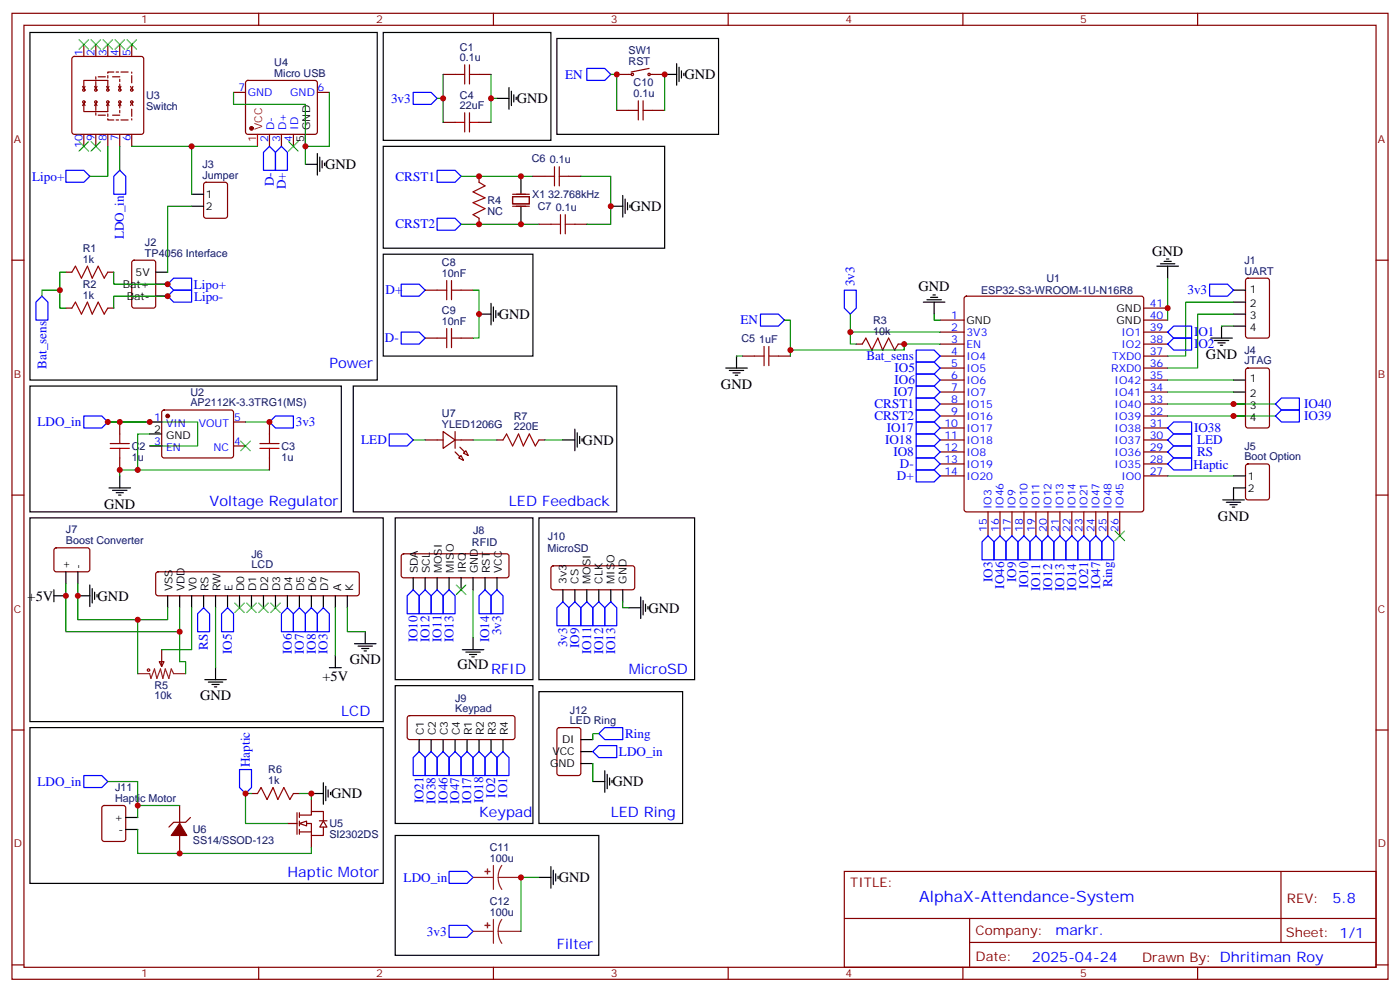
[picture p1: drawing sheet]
<svg xmlns="http://www.w3.org/2000/svg" width="412mm" height="292mm" viewBox="0 0 412 292" stroke-linecap="round" stroke-linejoin="round" font-family="sans-serif">
<g fill="none" stroke="#870000" stroke-width=".35">
<path d="M3.5 3.9h405.4v284.4h-405.4zM7.1 7.4h398.2v277.3h-398.2zM21.4 16.8l.5-.2h19.7l.5 .2 .2 .5v21.5l-.2 .5-.5 .2h-19.7l-.5-.2-.2-.5v-21.5zM24.7 13.1v3.5M28.2 13.1v3.5M31.7 13.1v3.5M35.3 13.1v3.5M38.8 13.1v3.5M76.2 3.9v3.5M145.3 3.9v3.5M214.5 3.9v3.5M283.6 3.9v3.5"/>
<path d="M352.8 3.9v3.5M24.3 25.4l.4 .7M24.7 30.4v2.4h7M24.7 30.4l.3 .7M24.7 30.4l-.4 .7M24.7 39.5v3.6M25 25.4l-.3 .7M27.9 31.1l.3-.7 .4 .7M27.9 25.4l.3 .7 .4-.7M28.2 22.6v.7M28.2 33.2v.7M28.2 39.5v3.6"/>
<path d="M31.4 31.1l.3-.7 .4 .7M31.4 25.4l.3 .7 .4-.7M31.7 23.7h-7v2.4M31.7 22.3v.7M31.7 33.5v.8M31.7 39.5v3.6M34.2 35.3h.7M34.2 21.2h.7M34.9 31.1l.4-.7 .3 .7M34.9 25.4l.4 .7 .3-.7M35.3 23.3v.7M35.3 32.5v.7"/>
<path d="M35.3 39.5v3.6M38.5 31.1l.3-.7 .4 .7M38.5 25.4l.3 .7 .4-.7M38.8 21.2v.4M38.8 35v.3M38.8 39.5v3.6M68.8 27.2h3.5M72.6 23.9l.4-.2h19.8l.5 .2 .2 .5-.1 14.7-.6 .4h-20l-.5-.7v-14.4zM79.4 39.5v3.6M82.9 39.5v3.6M86.4 39.5v3.6M93.5 27.2h3.5"/>
<path d="M130.5 21.9h3.6M130.5 36h3.6M141.1 21.9h3.5M141.1 36h3.5M181.7 21.9h4.2M181.7 32.5h3.5M191.2 20.1l-5.3 1.1M191.6 21.9h4.2M192.3 32.5h3.5M60.2 53.9l.5-.2h5.6l.7 .4v9.4l-.4 .7h-5.9l-.7-.4v-9.4zM141.1 51.9v1.8M157 51.9h3.5"/>
<path d="M167.6 51.9h3.5M3.5 76.6h3.6M39 76.8l.5-.2h5.7l.6 .4 .1 13-.5 .6-5.9 .1-.6-.5-.1-12.9zM141.1 64.2v1.8M158.7 66h3.6M169.3 66h3.6M405.3 76.6h3.6M19.4 80.1h1.8M19.4 90.7h1.8M31.7 80.1h1.8M31.7 90.7h1.8M125.2 85.4h3.6"/>
<path d="M125.2 99.5h3.6M135.8 85.4h3.5M135.8 99.5h3.5M276.9 97.8h7.1M276.9 94.2h7.1M284.2 87.4l.5-.2h51.5l.5 .2 .2 .5v62.1l-.2 .5-.5 .2h-51.5l-.5-.3-.2-.4v-62.1zM336.9 90.7h7.1M336.9 97.8h7.1M336.9 94.2h7.1M367.1 82.1l.5-.2h5.6l.7 .4v16.5l-.4 .7h-5.9l-.7-.4v-16.5zM218.7 104.8h3.5M229.3 104.8h3.5"/>
<path d="M252.2 101.3h1.8M264.6 101.3h1.7M276.9 118.9h7.1M276.9 115.4h7.1M276.9 111.9h7.1M276.9 108.3h7.1M276.9 104.8h7.1M276.9 101.3h7.1M336.9 118.9h7.1M336.9 115.4h7.1M336.9 111.9h7.1M336.9 108.3h7.1"/>
<path d="M336.9 104.8h7.1M336.9 101.3h7.1M367.1 108.5l.5-.2h5.6l.7 .5v16.5l-.4 .6-5.9 .1-.7-.5v-16.5zM35.3 124.2v3.5M35.3 134.8v3.5M44.1 124.2h3.5M44.1 131.3h3.5M47.9 120.9l.4-.2h20.1l.4 .7-.1 13-.6 .4-20-.1-.5-.6v-12.7zM68.8 124.2h3.5M68.8 131.3h3.5M79.4 124.2v3.5M79.4 134.8v3.5"/>
<path d="M276.9 136.6h7.1M276.9 133h7.1M276.9 129.5h7.1M276.9 126h7.1M276.9 122.4h7.1M336.9 136.6h7.1M336.9 133h7.1M336.9 129.5h7.1M336.9 126h7.1M336.9 122.4h7.1M367.1 136.8l.5-.2h5.6l.7 .4v9.4l-.4 .7h-5.9l-.7-.4v-9.4zM3.5 145.7h3.6"/>
<path d="M276.9 140.1h7.1M291 150.7v7M294.6 150.7v7M298.1 150.7v7M301.6 150.7v7M305.2 150.7v7M308.7 150.7v7M312.2 150.7v7M315.7 150.7v7M319.3 150.7v7M322.8 150.7v7M326.3 150.7v7"/>
<path d="M329.8 150.7v7M336.9 140.1h7.1M405.3 145.7h3.6M16.1 161.5l.5-.2h9.4l.5 .7-.1 5.9-.6 .4-9.5-.1-.4-.6v-5.6zM46.1 168.5l.5-.2h58.5l.5 .2 .2 .5v5.7l-.2 .5-.5 .2h-58.5l-.5-.3-.2-.4v-5.7zM118.4 163.2l.5-.2h30.3l.5 .2 .2 .5v5.7l-.2 .5-.5 .2h-30.3l-.5-.3-.2-.4v-5.7zM162.5 166.8l.5-.3 23.5 .1 .5 .7-.1 5.9-.6 .4-23.6-.1-.4-.6v-5.6zM46.9 194.8h1.4l-.7 1.4zM47.6 191.2v5M3.5 214.9h3.6M120.2 210.9l.4-.3h30.4l.5 .3 .2 .4v5.7l-.2 .5-.5 .2h-30.4l-.4-.2-.3-.5v-5.7zM405.3 214.9h3.6"/>
<path d="M87.5 239.2v6.4M88.2 239.9h3.5v-1h3.5v2.8M88.2 239.2v1.4M91.7 235.3v3.6M84.7 242.4h2.8M88.2 242.4h3.5v3.5h3.5v-2.4M88.2 241.7v1.4M88.2 244.2v1.4M88.2 244.9h3.5M91.7 245.9v3.5M94.1 241.6h2.2M95.2 241.7l1.1 1.8h-2.1z"/>
<path d="M248.7 256.5h156.6v28.2h-156.6zM377.3 256.5v20.9M248.7 270.4h156.5M285.6 277.4h119.6M285.6 270.4v14.1M3.5 284h3.6M76.2 284.7v3.6M145.3 284.7v3.6M214.5 284.7v3.6M283.6 284.7v3.6M352.8 284.7v3.6M405.3 284h3.6"/>
<circle cx="24.7" cy="30" r=".35"/>
<circle cx="24.7" cy="26.5" r=".35"/>
<circle cx="28.2" cy="30" r=".35"/>
<circle cx="28.2" cy="26.5" r=".35"/>
<circle cx="31.8" cy="26.5" r=".35"/>
<circle cx="31.8" cy="30" r=".35"/>
<circle cx="35.3" cy="26.5" r=".35"/>
<circle cx="35.3" cy="30" r=".35"/>
<circle cx="38.8" cy="30" r=".35"/>
<circle cx="38.8" cy="26.5" r=".35"/>
<circle cx="186.3" cy="21.9" r=".35"/>
<circle cx="191.2" cy="21.9" r=".35"/>
</g>
<g fill="#870000" stroke="#870000" stroke-width=".35">
<circle cx="49.4" cy="122.4" r=".53"/>
<circle cx="74.1" cy="37.8" r=".53"/>
</g>
<g fill="none" stroke="#000" stroke-width=".35">
<path d="M8.8 9.6h102.3v102.3h-102.3zM112.9 9.6h49.4v31.7h-49.4zM164 11.3h47.7v28.2h-47.7zM199.3 18.7v6.4M200 19.8v4.2M90 39.5v3.6M146.4 29h3.5M149.9 25.8v6.3M150.6 26.8v4.3M151.3 27.9v2.1M152 28.6v.7M195.8 21.9h3.5"/>
<path d="M200.7 20.8v2.2M201.4 21.6v.7M56.4 57.2h3.6M90 48.4h3.5M93.5 45.2v6.3M94.2 46.2v4.3M94.9 47.3v2.1M95.6 48v.7M112.9 43.1h82.9v30h-82.9zM153.5 51.9v5.3M183.4 57.5v6.4M184.1 58.6v4.2"/>
<path d="M184.9 59.7v2.1M56.4 60.7h3.6M112.9 74.8h44.1v30h-44.1zM153.5 60.7v5.3M179.9 60.7h3.5M185.6 60.4v.7M340.8 78.4h6.3M341.8 77.6h4.3M342.9 76.9h2.1M343.6 76.2h.7M344 78.4v3.5M45.9 80.1h3.5"/>
<path d="M45.9 87.2h3.5M45.9 83.6h3.5M141.1 92.5h3.5M144.6 89.3v6.3M145.3 90.3v4.3M146 91.4v2.1M146.8 92.1v.7M272 88.9h6.3M273 88.2h4.3M274.1 87.5h2.1M274.8 86.8h.7M275.2 88.9v3.6"/>
<path d="M356.7 99.5h6.3M359.8 96v3.5M363.4 88.9h3.5M363.4 92.5h3.5M363.4 85.4h3.5M363.4 96h3.5M8.8 113.6h91.7v37.1h-91.7zM213.8 108.3h6.3M214.8 109h4.3M215.9 109.7h2.1M216.6 110.5h.7M217 104.8v3.5"/>
<path d="M357.7 100.2h4.2M358.8 100.9h2.1M359.5 101.6h.7M363.4 111.9h3.5M363.4 115.4h3.5M363.4 118.9h3.5M44.1 127.7h3.5M363.4 122.4h3.5M8.8 152.4h104.1v60h-104.1zM32.1 143.6h6.4M33.2 144.3h4.2M34.2 145h2.1"/>
<path d="M34.9 145.7h.7M35.3 140.1v3.5M116.4 152.4h40.6v47.7h-40.6zM158.7 152.4h45.9v47.7h-45.9zM360.2 147.1h6.3M361.2 147.8h4.3M362.3 148.6h2.1M363 149.3h.7M363.4 140.1h3.5M366.9 143.6h-3.5v3.5M15.9 175.4h3.5M15.9 173.6v3.5"/>
<path d="M19.4 168.3v3.5M22.9 168.3v3.5M22.9 175.4h3.6M26.5 172.2v6.3M27.2 173.2v4.3M27.9 174.3v2.1M28.6 175v.7M49.4 175.4v3.5M52.9 175.4v3.5M56.4 175.4v3.5M60 175.4v3.5M63.5 175.4v3.5"/>
<path d="M67 175.4v3.5M70.6 175.4v3.5M74.1 175.4v3.5M77.6 175.4v3.5M81.1 175.4v3.5M84.7 175.4v3.5M88.2 175.4v3.5M91.7 175.4v3.5M95.2 175.4v3.5M98.8 175.4v3.5M102.3 175.4v3.5M121.7 170.1v3.5"/>
<path d="M125.2 170.1v3.5M128.8 170.1v3.5M132.3 170.1v3.5M135.8 170.1v3.5M139.3 170.1v3.5M142.9 170.1v3.5M146.4 170.1v3.5M165.8 173.6v3.5M169.3 173.6v3.5M172.9 173.6v3.5M176.4 173.6v3.5M179.9 173.6v3.5"/>
<path d="M183.4 173.6v3.5M185.2 178.9h3.5M188.7 175.7v6.4M189.4 176.8v4.2M190.1 177.8v2.2M190.9 178.5v.7M63.5 196.5v3.6M97 196.5h3.5M98.8 193v3.5M104.4 189.5h6.4M105.5 190.2h4.2M106.5 190.9h2.2"/>
<path d="M107.2 191.6h.7M107.6 185.9v3.6M136.2 191.2h6.3M137.2 191.9h4.3M138.3 192.7h2.1M139 193.4h.7M139.3 187.7v3.5M60.3 200.1h6.4M61.4 200.8h4.2M62.4 201.5h2.2M63.1 202.2h.8M116.4 201.8h40.6v40.6h-40.6z"/>
<path d="M123.5 217.7v3.5M127 217.7v3.5M130.5 217.7v3.5M134.1 217.7v3.5M137.6 217.7v3.5M141.1 217.7v3.5M144.6 217.7v3.5M148.2 217.7v3.5"/>
</g>
<g fill="none" stroke="#008700" stroke-width=".35">
<path d="M68.8 27.2v3.5h21.2v12.4M97 27.2v15.9h-7v5.3M130.5 21.9v7.1h-1.7M130.5 29v7M144.6 21.9v7.1h1.8M144.6 29v7M179.9 21.9h1.8v10.6M195.8 21.9v10.6M31.7 43.1v8.8h-5.2M35.3 43.1v7M38.8 43.1h37M56.4 43.1v14.1"/>
<path d="M135.8 51.9h21.2M171.1 51.9h8.8v14.1h-7M56.4 60.7h-7v19.4M135.8 66h22.9M17.6 85.4h-5.3v1.8M19.4 80.1h-1.8v10.6h1.8M33.5 80.1v3.5h15.9M49.4 87.2h-15.9v3.5M139.3 85.4h1.8v14.1h-1.8M250.5 92.5v5.3h26.4M250.5 97.8v3.5h1.7M275.2 92.5v1.7h1.7"/>
<path d="M344 81.9v12.3M359.8 96h3.6M363.4 92.5h-10.6v15.8h-8.8M363.4 88.9h-14.2v15.9h-5.2M217 104.8h1.7M344 118.9h31.7M344 111.9h19.4M344 115.4h19.4M44.1 124.2h-12.4h26.5v7.1h-14.1M44.1 127.7h-3.5v10.6M72.3 124.2h7.1M79.4 138.3h-44.1v1.8"/>
<path d="M344 122.4h31.7M344 140.1h19.4M19.4 171.8v14.1h33.5v-7M22.9 171.8v10.6h26.5v-3.5M56.4 178.9v12.3h-8.8M63.5 178.9v17.6M98.8 178.9v14.1M102.3 178.9v7h5.3M139.3 173.6v14.1M183.4 177.1v1.8h1.8M40.6 182.4v15.9M52.9 185.9v8.9h1.8v3.5"/>
</g>
<g fill="none" stroke="#a10000" stroke-width=".35">
<path d="M136.9 19.1v5.6M138.3 19.1v5.6M134.1 21.9h2.8M134.1 36h2.8M136.9 33.2v5.6M138.3 21.9h2.8M138.3 33.2v5.6M138.3 36h2.8M185.2 32.5h2.8M188 29.7v5.6M189.4 32.5h2.9M189.4 29.7v5.6"/>
<path d="M141.1 53.7l1.8 1-3.6 1.8 3.6 1.7-3.6 1.5 3.6 1.7-3.6 1.8 1.8 1M160.5 51.9h2.8M163.3 49.1v5.6M164.7 51.9h2.9M164.7 49.1v5.6M162.3 66h2.8M165.1 63.2v5.6M166.5 66h2.8M166.5 63.2v5.6M21.2 80.1l1-1.7 1.8 3.5 1.8-3.5 1.4 3.5 1.7-3.5 1.8 3.5 1-1.8M21.2 90.7l1-1.8 1.8 3.6 1.8-3.6 1.4 3.6 1.7-3.6 1.8 3.6 1-1.8M128.8 85.4h2.8"/>
<path d="M128.8 99.5h2.8M131.6 82.6v5.6M131.6 96.7v5.6M133 85.4h2.8M133 82.6v5.6M133 96.7v5.6M133 99.5h2.8M222.2 104.8h2.9M225.1 102v5.6M226.5 104.8h2.8M226.5 102v5.6M254 101.3l1.1-1.8 1.7 3.5 1.8-3.5 1.4 3.5 1.8-3.5 1.7 3.5 1.1-1.7"/>
<path d="M32.5 132h5.6M32.5 130.6h5.6M35.3 127.7v2.9M35.3 132v2.8M76.6 132h5.6M76.6 130.6h5.6M79.4 127.7v2.9M79.4 132v2.8"/>
<circle cx="43.7" cy="197.2" r=".35"/>
</g>
<g fill="none" stroke="#00f" stroke-width=".35">
<path d="M121.7 27.2h5.3l1.8 1.8-1.8 1.7h-5.3zM172.9 20.1h5.3l1.7 1.8-1.7 1.8h-5.3zM19.4 50.1h5.3l1.8 1.8-1.8 1.8h-5.3zM35.3 50.1l1.7 1.8v5.3h-3.5v-5.3zM79.4 43.1l1.7 1.7v5.3h-3.5v-5.3zM82.9 43.1l1.8 1.7v5.3h-3.6v-5.3zM128.8 50.1h5.3l1.7 1.8-1.7 1.8h-5.3zM128.8 64.2h5.3l1.7 1.8-1.7 1.8h-5.3zM10.6 88.9l1.7-1.7 1.8 1.7v5.3h-3.5zM49.4 83.6l1.8-1.7h5.2v3.5h-5.2zM49.4 87.2l1.8-1.8h5.2v3.5h-5.2zM118.2 83.6h5.3l1.7 1.8-1.7 1.8h-5.3z"/>
<path d="M118.2 97.8h5.3l1.7 1.7-1.7 1.8h-5.3zM224 92.5h5.3l1.8 1.7-1.8 1.8h-5.3zM248.7 85.4h3.5v5.3l-1.7 1.8-1.8-1.8zM345.7 96h5.3v3.5h-5.3l-1.7-1.7zM356.3 83.6h5.3l1.8 1.8-1.8 1.8h-5.3zM269.9 117.2h5.3l1.7 1.7-1.7 1.8h-5.3zM269.9 103h5.3l1.7 1.8-1.7 1.8h-5.3zM269.9 106.6h5.3l1.7 1.7-1.7 1.8h-5.3zM269.9 110.1h5.3l1.7 1.8-1.7 1.7h-5.3zM269.9 113.6h5.3l1.7 1.8-1.7 1.8h-5.3zM344 101.3l1.7-1.8h5.3v3.5h-5.3zM377.5 117.2h5.3v3.5h-5.3l-1.8-1.8z"/>
<path d="M24.7 122.4h5.3l1.7 1.8-1.7 1.8h-5.3zM79.4 124.2l1.7-1.8h5.3v3.6h-5.3zM269.9 120.7h5.3l1.7 1.7-1.7 1.8h-5.3zM269.9 134.8h5.3l1.7 1.8-1.7 1.7h-5.3zM269.9 138.3h5.3l1.7 1.8-1.7 1.8h-5.3zM269.9 124.2h5.3l1.7 1.8-1.7 1.7h-5.3zM269.9 127.7h5.3l1.7 1.8-1.7 1.8h-5.3zM269.9 131.3h5.3l1.7 1.7-1.7 1.8h-5.3zM345.7 124.2h5.3v3.5h-5.3l-1.7-1.7zM375.7 122.4l1.8-1.7h5.3v3.5h-5.3zM291 157.7l1.8 1.8v5.3h-3.5v-5.3zM294.6 157.7l1.7 1.8v5.3h-3.5v-5.3z"/>
<path d="M298.1 157.7l1.8 1.8v5.3h-3.6v-5.3zM301.6 157.7l1.8 1.8v5.3h-3.5v-5.3zM303.4 159.5l1.8-1.8 1.7 1.8v5.3h-3.5zM308.7 157.7l1.7 1.8v5.3h-3.5v-5.3zM310.4 159.5l1.8-1.8 1.8 1.8v5.3h-3.6zM315.7 157.7l1.8 1.8v5.3h-3.5v-5.3zM317.5 159.5l1.8-1.8 1.7 1.8v5.3h-3.5zM322.8 157.7l1.8 1.8v5.3h-3.6v-5.3zM121.7 173.6l1.8 1.8v5.3h-3.6v-5.3zM125.2 173.6l1.8 1.8v5.3h-3.5v-5.3zM128.8 173.6l1.7 1.8v5.3h-3.5v-5.3zM132.3 173.6l1.8 1.8v5.3h-3.6v-5.3z"/>
<path d="M142.9 173.6l1.7 1.8v5.3h-3.5v-5.3zM146.4 173.6l1.8 1.8v5.3h-3.6v-5.3zM165.8 177.1l1.8 1.8v5.3h-3.6v-5.3zM169.3 177.1l1.8 1.8v5.3h-3.5v-5.3zM172.9 177.1l1.7 1.8v5.3h-3.5v-5.3zM176.4 177.1l1.8 1.8v5.3h-3.6v-5.3zM179.9 177.1l1.8 1.8v5.3h-3.5v-5.3zM58.2 180.7l1.8-1.8 1.7 1.8v5.2h-3.5zM65.3 180.7l1.7-1.8 1.8 1.8v5.2h-3.5zM82.9 180.7l1.8-1.8 1.7 1.8v5.2h-3.5zM86.4 180.7l1.8-1.8 1.8 1.8v5.2h-3.6zM90 180.7l1.7-1.8 1.8 1.8v5.2h-3.5z"/>
<path d="M93.5 180.7l1.7-1.8 1.8 1.8v5.2h-3.5zM123.5 221.2l1.7 1.8v5.3h-3.5v-5.3zM127 221.2l1.8 1.8v5.3h-3.6v-5.3zM130.5 221.2l1.8 1.8v5.3h-3.5v-5.3zM134.1 221.2l1.7 1.8v5.3h-3.5v-5.3zM137.6 221.2l1.7 1.8v5.3h-3.5v-5.3zM141.1 221.2l1.8 1.8v5.3h-3.6v-5.3zM144.6 221.2l1.8 1.8v5.3h-3.5v-5.3zM148.2 221.2l1.7 1.8v5.3h-3.5v-5.3z"/>
</g>
<path d="M28.2 30.4v3.5h7.1v-3.2M28.2 26.1v-3.5h7.1v3.2M31.7 30.7v4.6h7.1v-4.9M31.7 25.8v-4.6h7.1v4.9" fill="none" stroke="#870000" stroke-width=".35" stroke-dasharray="2.1 2.1"/>
<g fill="none" stroke="#3c3" stroke-width=".35">
<path d="M23.3 11.7l2.8 2.8M26.1 11.7l-2.8 2.8M26.8 11.7l2.8 2.8M29.6 11.7l-2.8 2.8M30.3 11.7l2.9 2.8M33.2 11.7l-2.9 2.8M33.9 11.7l2.8 2.8M36.7 11.7l-2.8 2.8M37.4 11.7l2.8 2.8M40.2 11.7l-2.8 2.8M23.3 41.7l2.8 2.8M26.1 41.7l-2.8 2.8"/>
<path d="M26.8 41.7l2.8 2.8M29.6 41.7l-2.8 2.8M85 41.7l2.8 2.8M87.8 41.7l-2.8 2.8M70.9 129.9l2.8 2.8M73.7 129.9l-2.8 2.8M328.4 156.3l2.9 2.8M331.3 156.3l-2.9 2.8M69.1 177.5l2.9 2.8M72 177.5l-2.9 2.8M72.7 177.5l2.8 2.8M75.5 177.5l-2.8 2.8"/>
<path d="M76.2 177.5l2.8 2.8M79 177.5l-2.8 2.8M79.7 177.5l2.8 2.8M82.5 177.5l-2.8 2.8M134.4 172.2l2.8 2.8M137.2 172.2l-2.8 2.8"/>
</g>
<path d="M75.8 39.5v3.6" fill="none" stroke="#f00" stroke-width=".35"/>
<path d="M151 57.9h4.9v2.1h-4.9zM151 57.2h4.9M151 60.7h4.9" fill="none" stroke="#871200" stroke-width=".35"/>
<path d="M40.6 198.3h3.5l.3 1.4 1.1-2.8 .7 2.8 1.1-2.8 .7 2.8 .7-2.8 1 2.8 .7-2.8 .8 1.4h3.5" fill="none" stroke="#8c2424" stroke-width=".35"/>
<path d="M88.2 242.4l2.1-.7v1.4z" fill="#fff" stroke="#870000" stroke-width=".35"/>
<g fill="none" stroke="#870000" stroke-width=".35">
<path d="M125.2 129.5h5.3M130.5 127l3.6 2.5-3.6 2.5zM134.1 129.5h5.2M134.1 127v5M135.1 134.8l.7-.7 .7 1.4zM136.5 133.4l.7-.7 .7 1.4zM146.4 129.5h1.8M158.7 129.5h1.8M164.3 214.4l.4-.2h5.7l.6 .4 .1 13-.5 .6-5.9 .1-.6-.5-.1-12.9zM30.2 237.3l.5-.2h5.6l.7 .4v9.5l-.4 .6-5.9 .1-.7-.5v-9.4zM52.9 237.1v5.3M74.1 233.6h1.7"/>
<path d="M86.4 233.6h1.8M52.9 245.9v5.3M56.1 240.6l-1.4 1.4h-3.5l-1.5 1.5"/>
</g>
<g fill="none" stroke="#000" stroke-width=".35">
<path d="M104.1 113.6h77.6v37.1h-77.6zM165.8 129.5h3.5M169.3 126.3v6.4M170 127.4v4.2M170.7 128.4v2.2M171.4 129.2v.7M8.8 214.2h104.1v45.8h-104.1zM158.7 203.6h42.4v38.8h-42.4zM171.1 217.7h3.5M91.7 233.6h3.5M95.2 230.4v6.3M96 231.5v4.2"/>
<path d="M96.7 232.5v2.1M97.4 233.2v.7M171.1 224.8h3.5M171.1 221.2h3.5M174.6 230h3.6M178.2 226.9v6.3M178.9 227.9v4.3M179.6 229v2.1M180.3 229.7v.7M37 244.2h3.6M37 240.6h3.6M116.4 245.9h60v35.3h-60z"/>
<path d="M158.7 258.3h3.6M162.3 255.1v6.3M163 256.2v4.2M163.7 257.2v2.1M164.4 257.9v.7"/>
</g>
<g fill="#870000" stroke="#870000" stroke-width=".35">
<path d="M52.9 242.4l2.1 3.5h-4.6z"/>
<path d="M135.5 131.6l1.4 1.4z"/>
<path d="M134.1 133l1.4 1.4z"/>
</g>
<g fill="none" stroke="#008700" stroke-width=".35">
<path d="M231.1 94.2h1.7v8.8M276.9 101.3h-10.6v1.7h-33.5v1.8M121.7 129.5h3.5M139.3 129.5h7.1M160.5 129.5h5.3M176.4 215.9h-1.8v1.8M31.7 230h8.9v7.1M52.9 237.1h-12.3v3.5M74.1 233.6h-1.8v8.8h12.4M88.2 233.6h3.5v1.7M174.6 224.8v5.2M40.6 244.2v7h51.1v-1.8"/>
<path d="M158.7 258.3h-5.2v15.8"/>
</g>
<path d="M114.7 127.7h5.2l1.8 1.8-1.8 1.8h-5.2zM344 136.6l1.7-1.8h5.3v3.5h-5.3zM344 129.5l1.7-1.8h5.3v3.6h-5.3zM345.7 131.3h5.3v3.5h-5.3l-1.7-1.8zM326.3 157.7l1.8 1.8v5.3h-3.5v-5.3zM176.4 215.9l1.8-1.7h5.2v3.5h-5.2zM24.7 228.3h5.3l1.7 1.7-1.7 1.8h-5.3zM70.6 226.5h3.5v5.3l-1.8 1.8-1.7-1.8zM174.6 221.2l1.8-1.7h5.3v3.5h-5.3zM132.3 256.5h5.3l1.7 1.8-1.7 1.7h-5.3zM132.3 272.4h5.3l1.7 1.7-1.7 1.8h-5.3z" fill="none" stroke="#00f" stroke-width=".35"/>
<path d="M148.2 129.5l1-1.8 1.8 3.6 1.8-3.6 1.4 3.6 1.7-3.6 1.8 3.6 1-1.8M75.8 233.6l1.1-1.8 1.8 3.5 1.7-3.5 1.4 3.5 1.8-3.5 1.8 3.5 1-1.7" fill="none" stroke="#a10000" stroke-width=".35"/>
<path d="M139.3 258.3h6M145.3 254.7v7.1M146.8 258.3l.2 1.8 .8 1.7M146.8 258.3h6.7M147.8 254.7l-.8 1.7-.2 1.9M139.3 274.1h6M145.3 270.6v7.1M146.8 274.1l.2 1.9 .8 1.7M146.8 274.1h6.7M147.8 270.6l-.8 1.7-.2 1.8" fill="none" stroke="#8c2424" stroke-width=".35"/>
<g fill="#8c2424" stroke="#8c2424" stroke-width=".35">
<path d="M143.6 255.8v1.4z"/>
<path d="M142.9 256.5h1.4z"/>
<path d="M143.6 271.7v1.4z"/>
<path d="M142.9 272.4h1.4z"/>
</g>
<g fill="#c00">
<circle cx="44.1" cy="124.2" r=".88"/>
<circle cx="31.8" cy="124.2" r=".88"/>
<circle cx="35.3" cy="124.2" r=".88"/>
<circle cx="35.3" cy="138.3" r=".88"/>
<circle cx="79.4" cy="124.2" r=".88"/>
<circle cx="40.6" cy="138.3" r=".88"/>
<circle cx="56.4" cy="43.1" r=".88"/>
<circle cx="17.6" cy="85.4" r=".88"/>
<circle cx="49.4" cy="83.6" r=".88"/>
<circle cx="49.4" cy="87.2" r=".88"/>
<circle cx="90" cy="43.1" r=".88"/>
<circle cx="144.6" cy="29" r=".88"/>
<circle cx="130.5" cy="29" r=".88"/>
<circle cx="250.5" cy="97.8" r=".88"/>
<circle cx="141.1" cy="51.9" r=".88"/>
<circle cx="141.1" cy="66" r=".88"/>
<circle cx="153.5" cy="51.9" r=".88"/>
<circle cx="153.5" cy="66" r=".88"/>
<circle cx="179.9" cy="60.7" r=".88"/>
<circle cx="141.1" cy="92.5" r=".88"/>
<circle cx="181.7" cy="21.9" r=".88"/>
<circle cx="195.8" cy="21.9" r=".88"/>
<circle cx="22.9" cy="175.4" r=".88"/>
<circle cx="19.4" cy="175.4" r=".88"/>
<circle cx="40.6" cy="182.4" r=".88"/>
<circle cx="52.9" cy="185.9" r=".88"/>
<circle cx="363.4" cy="122.4" r=".88"/>
<circle cx="363.4" cy="118.9" r=".88"/>
<circle cx="40.6" cy="237.1" r=".88"/>
<circle cx="91.7" cy="233.6" r=".88"/>
<circle cx="52.9" cy="251.2" r=".88"/>
<circle cx="72.3" cy="233.6" r=".88"/>
<circle cx="153.5" cy="258.3" r=".88"/>
<circle cx="344" cy="90.7" r=".88"/>
<circle cx="266.3" cy="101.3" r=".88"/>
<circle cx="232.8" cy="103" r=".88"/>
</g>
<text font-size="4.6" fill="#00f" x="270.8" y="265.5">AlphaX-Attendance-System</text>
<g font-size="4.2">
<text x="201.6" y="23.3">GND</text>
<text x="152.2" y="30.4">GND</text>
<text x="95.8" y="49.8">GND</text>
<text x="185.7" y="62.2">GND</text>
<text x="339.4" y="75.2">GND</text>
<text x="270.6" y="85.8">GND</text>
<text x="146.9" y="93.9">GND</text>
<text x="355.2" y="105.6">GND</text>
<text x="212.4" y="114.4">GND</text>
<text x="171.6" y="130.9">GND</text>
<text x="30.7" y="149.7">GND</text>
<text x="358.8" y="153.2">GND</text>
<text x="8.1" y="176.8">+5V</text>
<text x="28.8" y="176.8">GND</text>
<text x="191" y="180.3">GND</text>
<text x="103" y="195.6">GND</text>
<text x="134.8" y="196.9">GND</text>
<text x="95" y="200.5">+5V</text>
<text x="58.9" y="206.1">GND</text>
<text x="180.4" y="231.5">GND</text>
<text x="97.5" y="235">GND</text>
<text x="164.6" y="259.7">GND</text>
</g>
<g font-size="4.2" fill="#00f">
<text x="97" y="108.3">Power</text>
<text x="61.7" y="148.9">Voltage Regulator</text>
<text x="149.9" y="148.9">LED Feedback</text>
<text x="144.6" y="198.3">RFID</text>
<text x="185.2" y="198.3">MicroSD</text>
<text x="100.5" y="210.6">LCD</text>
<text x="141.1" y="240.6">Keypad</text>
<text x="179.9" y="240.6">LED Ring</text>
<text x="84.7" y="258.3">Haptic Motor</text>
<text x="392.5" y="265.8">5.8</text>
<text x="310.9" y="275.3">markr.</text>
<text x="164" y="279.4">Filter</text>
<text x="304" y="283.1">2025-04-24</text>
</g>
<g font-size="3.9" fill="#00f">
<text x="166.5" y="23.2">EN</text>
<text x="115.2" y="30.2">3v3</text>
<text x="9.5" y="53.2">Lipo+</text>
<text x="116.5" y="53.1">CRST1</text>
<text x="80.6" y="54.8" transform="rotate(-90 80.6 54.8)">D-</text>
<text x="84.2" y="55.7" transform="rotate(-90 84.2 55.7)">D+</text>
<text x="36.5" y="70.4" transform="rotate(-90 36.5 70.4)">LDO_in</text>
<text x="116.5" y="67.3">CRST2</text>
<text x="57.1" y="84.9">Lipo+</text>
<text x="57.1" y="88.5">Lipo-</text>
<text x="113.6" y="86.7">D+</text>
<text x="251.7" y="84.3" transform="rotate(-90 251.7 84.3)">3v3</text>
<text x="349.8" y="86.7">3v3</text>
<text x="218.1" y="95.5">EN</text>
<text x="113.4" y="100.8">D-</text>
<text x="351.7" y="99">IO1</text>
<text x="255.2" y="106.1">Bat_sens</text>
<text x="351.7" y="102.5">IO2</text>
<text x="13.7" y="108.5" transform="rotate(-90 13.7 108.5)">Bat_sens</text>
<text x="263.5" y="109.6">IO5</text>
<text x="263.5" y="113.1">IO6</text>
<text x="263.2" y="116.6">IO7</text>
<text x="11.1" y="125.5">LDO_in</text>
<text x="87.1" y="125.5">3v3</text>
<text x="257.6" y="120.2">CRST1</text>
<text x="257.6" y="123.7">CRST2</text>
<text x="384.2" y="123.7">IO39</text>
<text x="384.2" y="120.2">IO40</text>
<text x="106.4" y="130.8">LED</text>
<text x="260.7" y="130.8">IO18</text>
<text x="261.2" y="127.2">IO17</text>
<text x="351.7" y="127.2">IO38</text>
<text x="352.6" y="130.8">LED</text>
<text x="263.2" y="134.3">IO8</text>
<text x="265.1" y="137.8">D-</text>
<text x="351.6" y="137.9">Haptic</text>
<text x="352.6" y="134.3">RS</text>
<text x="264.2" y="141.3">D+</text>
<text x="292.3" y="171.3" transform="rotate(-90 292.3 171.3)">IO3</text>
<text x="295.8" y="173.2" transform="rotate(-90 295.8 173.2)">IO46</text>
<text x="299.4" y="171.3" transform="rotate(-90 299.4 171.3)">IO9</text>
<text x="302.9" y="173.2" transform="rotate(-90 302.9 173.2)">IO10</text>
<text x="306.4" y="173.9" transform="rotate(-90 306.4 173.9)">IO11</text>
<text x="310" y="173.9" transform="rotate(-90 310 173.9)">IO12</text>
<text x="313.5" y="173.9" transform="rotate(-90 313.5 173.9)">IO13</text>
<text x="317" y="173.9" transform="rotate(-90 317 173.9)">IO14</text>
<text x="320.5" y="173.2" transform="rotate(-90 320.5 173.2)">IO21</text>
<text x="324" y="173.2" transform="rotate(-90 324 173.2)">IO47</text>
<text x="327.6" y="172.8" transform="rotate(-90 327.6 172.8)">Ring</text>
<text x="61.2" y="191.3" transform="rotate(-90 61.2 191.3)">RS</text>
<text x="123" y="189.1" transform="rotate(-90 123 189.1)">IO10</text>
<text x="126.5" y="189.1" transform="rotate(-90 126.5 189.1)">IO12</text>
<text x="130" y="189" transform="rotate(-90 130 189)">IO11</text>
<text x="133.5" y="189.1" transform="rotate(-90 133.5 189.1)">IO13</text>
<text x="144.1" y="189.1" transform="rotate(-90 144.1 189.1)">IO14</text>
<text x="147.7" y="187" transform="rotate(-90 147.7 187)">3v3</text>
<text x="167.1" y="190.5" transform="rotate(-90 167.1 190.5)">3v3</text>
<text x="170.6" y="190.7" transform="rotate(-90 170.6 190.7)">IO9</text>
<text x="68.3" y="192.5" transform="rotate(-90 68.3 192.5)">IO5</text>
<text x="85.9" y="192.5" transform="rotate(-90 85.9 192.5)">IO6</text>
<text x="89.5" y="192.5" transform="rotate(-90 89.5 192.5)">IO7</text>
<text x="93" y="192.5" transform="rotate(-90 93 192.5)">IO8</text>
<text x="96.5" y="192.5" transform="rotate(-90 96.5 192.5)">IO3</text>
<text x="174.1" y="192.5" transform="rotate(-90 174.1 192.5)">IO11</text>
<text x="177.6" y="192.6" transform="rotate(-90 177.6 192.6)">IO12</text>
<text x="181.2" y="192.6" transform="rotate(-90 181.2 192.6)">IO13</text>
<text x="184.1" y="217.2">Ring</text>
<text x="73.6" y="225.8" transform="rotate(-90 73.6 225.8)">Haptic</text>
<text x="182.3" y="222.5">LDO_in</text>
<text x="11.1" y="231.3">LDO_in</text>
<text x="124.7" y="236.5" transform="rotate(-90 124.7 236.5)">IO21</text>
<text x="128.2" y="236.7" transform="rotate(-90 128.2 236.7)">IO38</text>
<text x="131.8" y="236.7" transform="rotate(-90 131.8 236.7)">IO46</text>
<text x="135.3" y="236.7" transform="rotate(-90 135.3 236.7)">IO47</text>
<text x="138.8" y="236.7" transform="rotate(-90 138.8 236.7)">IO17</text>
<text x="142.4" y="236.5" transform="rotate(-90 142.4 236.5)">IO18</text>
<text x="145.9" y="234.8" transform="rotate(-90 145.9 234.8)">IO2</text>
<text x="149.4" y="234.8" transform="rotate(-90 149.4 234.8)">IO1</text>
<text x="118.9" y="259.6">LDO_in</text>
<text x="125.8" y="275.4">3v3</text>
</g>
<g font-size="3.9" fill="#800">
<text x="250.5" y="261.1">TITLE:</text>
<text x="379.1" y="265.8">REV:</text>
<text x="287.4" y="275.3">Company:</text>
<text x="378.7" y="275.9">Sheet: 1/1</text>
<text x="287.4" y="283">Date:</text>
<text x="336.4" y="283.1">Drawn By: Dhritiman Roy</text>
</g>
<g font-size="3.2" fill="#800">
<text x="41.6" y="6.9">1</text>
<text x="110.8" y="6.9">2</text>
<text x="179.9" y="6.9">3</text>
<text x="249.1" y="6.9">4</text>
<text x="318.2" y="6.9">5</text>
<text x="4.1" y="42">A</text>
<text x="405.9" y="42">A</text>
<text x="4.1" y="111.2">B</text>
<text x="405.9" y="111.2">B</text>
<text x="4.1" y="180.3">C</text>
<text x="405.9" y="180.3">C</text>
<text x="4.1" y="249.4">D</text>
<text x="405.9" y="249.4">D</text>
<text x="41.6" y="287.7">1</text>
<text x="110.8" y="287.7">2</text>
<text x="179.9" y="287.7">3</text>
<text x="249.1" y="287.7">4</text>
<text x="318.2" y="287.7">5</text>
</g>
<g font-size="3.2" fill="#00f">
<text x="24.3" y="16.6" transform="rotate(-90 24.3 16.6)">1</text>
<text x="27.9" y="16.6" transform="rotate(-90 27.9 16.6)">2</text>
<text x="31.4" y="16.6" transform="rotate(-90 31.4 16.6)">3</text>
<text x="34.9" y="16.6" transform="rotate(-90 34.9 16.6)">4</text>
<text x="38.5" y="16.6" transform="rotate(-90 38.5 16.6)">5</text>
<text x="70.3" y="26.8">7</text>
<text x="73" y="28.3">GND</text>
<text x="85.5" y="28.3">GND</text>
<text x="93.5" y="26.8">6</text>
<text x="27.9" y="41.6" transform="rotate(-90 27.9 41.6)">9</text>
<text x="31.4" y="41.6" transform="rotate(-90 31.4 41.6)">8</text>
<text x="34.9" y="41.6" transform="rotate(-90 34.9 41.6)">7</text>
<text x="38.5" y="41.6" transform="rotate(-90 38.5 41.6)">6</text>
<text x="79" y="41.7" transform="rotate(-90 79 41.7)">2</text>
<text x="80.8" y="38.2" transform="rotate(-90 80.8 38.2)">D-</text>
<text x="82.5" y="41.7" transform="rotate(-90 82.5 41.7)">3</text>
<text x="84.3" y="38.2" transform="rotate(-90 84.3 38.2)">D+</text>
<text x="86.1" y="41.7" transform="rotate(-90 86.1 41.7)">4</text>
<text x="87.8" y="38.2" transform="rotate(-90 87.8 38.2)">ID</text>
<text x="24.3" y="43.6" transform="rotate(-90 24.3 43.6)">10</text>
<text x="280.2" y="93.9">1</text>
<text x="338.7" y="90.3">41</text>
<text x="338.7" y="93.9">40</text>
<text x="280.2" y="100.9">3</text>
<text x="280.2" y="97.4">2</text>
<text x="284.7" y="98.8">3V3</text>
<text x="330.3" y="98.8">IO1</text>
<text x="338.7" y="100.9">38</text>
<text x="338.7" y="97.4">39</text>
<text x="280.2" y="108">5</text>
<text x="280.2" y="104.5">4</text>
<text x="284.7" y="105.9">IO4</text>
<text x="284.7" y="102.3">EN</text>
<text x="327.6" y="105.9">TXD0</text>
<text x="330.3" y="102.3">IO2</text>
<text x="338.7" y="108">36</text>
<text x="338.7" y="104.5">37</text>
<text x="280.2" y="111.5">6</text>
<text x="284.7" y="112.9">IO6</text>
<text x="284.7" y="109.4">IO5</text>
<text x="327.4" y="109.4">RXD0</text>
<text x="328.3" y="112.9">IO42</text>
<text x="338.7" y="111.5">35</text>
<text x="280.2" y="118.6">8</text>
<text x="280.2" y="115">7</text>
<text x="284.7" y="120">IO15</text>
<text x="284.7" y="116.5">IO7</text>
<text x="328.3" y="120">IO40</text>
<text x="328.3" y="116.5">IO41</text>
<text x="338.7" y="118.6">33</text>
<text x="338.7" y="115">34</text>
<text x="45.4" y="123.9">1</text>
<text x="48.9" y="125.6">VIN</text>
<text x="58.5" y="125.6">VOUT</text>
<text x="69" y="123.9">5</text>
<text x="278.2" y="125.6">10</text>
<text x="280.2" y="122.1">9</text>
<text x="284.7" y="123.5">IO16</text>
<text x="328.3" y="123.5">IO39</text>
<text x="338.7" y="125.6">31</text>
<text x="338.7" y="122.1">32</text>
<text x="45.4" y="130.9">3</text>
<text x="69" y="130.9">4</text>
<text x="278.2" y="129.2">11</text>
<text x="284.7" y="130.6">IO18</text>
<text x="284.7" y="127">IO17</text>
<text x="328.3" y="130.6">IO37</text>
<text x="328.3" y="127">IO38</text>
<text x="338.7" y="129.2">30</text>
<text x="48.9" y="132.7">EN</text>
<text x="62.9" y="132.7">NC</text>
<text x="278.2" y="136.2">13</text>
<text x="278.2" y="132.7">12</text>
<text x="284.7" y="137.6">IO19</text>
<text x="284.7" y="134.1">IO8</text>
<text x="328.3" y="137.6">IO35</text>
<text x="328.3" y="134.1">IO36</text>
<text x="338.7" y="136.2">28</text>
<text x="338.7" y="132.7">29</text>
<text x="278.2" y="139.7">14</text>
<text x="284.7" y="141.1">IO20</text>
<text x="330.3" y="141.1">IO0</text>
<text x="338.7" y="139.7">27</text>
<text x="292.1" y="150" transform="rotate(-90 292.1 150)">IO3</text>
<text x="295.6" y="150" transform="rotate(-90 295.6 150)">IO46</text>
<text x="299.2" y="150" transform="rotate(-90 299.2 150)">IO9</text>
<text x="302.7" y="150" transform="rotate(-90 302.7 150)">IO10</text>
<text x="306.2" y="150" transform="rotate(-90 306.2 150)">IO11</text>
<text x="309.7" y="150" transform="rotate(-90 309.7 150)">IO12</text>
<text x="313.3" y="150" transform="rotate(-90 313.3 150)">IO13</text>
<text x="316.8" y="150" transform="rotate(-90 316.8 150)">IO14</text>
<text x="320.3" y="150" transform="rotate(-90 320.3 150)">IO21</text>
<text x="323.8" y="150" transform="rotate(-90 323.8 150)">IO47</text>
<text x="327.4" y="150" transform="rotate(-90 327.4 150)">IO48</text>
<text x="330.9" y="150" transform="rotate(-90 330.9 150)">IO45</text>
<text x="290.7" y="156.5" transform="rotate(-90 290.7 156.5)">15</text>
<text x="294.2" y="156.5" transform="rotate(-90 294.2 156.5)">16</text>
<text x="297.7" y="156.5" transform="rotate(-90 297.7 156.5)">17</text>
<text x="301.3" y="156.5" transform="rotate(-90 301.3 156.5)">18</text>
<text x="304.8" y="156.5" transform="rotate(-90 304.8 156.5)">19</text>
<text x="308.3" y="156.5" transform="rotate(-90 308.3 156.5)">20</text>
<text x="311.9" y="156.5" transform="rotate(-90 311.9 156.5)">21</text>
<text x="315.4" y="156.5" transform="rotate(-90 315.4 156.5)">22</text>
<text x="318.9" y="156.5" transform="rotate(-90 318.9 156.5)">23</text>
<text x="322.4" y="156.5" transform="rotate(-90 322.4 156.5)">24</text>
<text x="326" y="156.5" transform="rotate(-90 326 156.5)">25</text>
<text x="329.5" y="156.5" transform="rotate(-90 329.5 156.5)">26</text>
</g>
<g font-size="3.2" fill="#000080">
<text x="135.5" y="14.9">C1</text>
<text x="185.2" y="15.9">SW1</text>
<text x="80.8" y="22.6">Micro USB</text>
<text x="80.8" y="19.5">U4</text>
<text x="135.5" y="18">0.1u</text>
<text x="185.2" y="19.1">RST</text>
<text x="43" y="29.2">U3</text>
<text x="135.5" y="29">C4</text>
<text x="186.6" y="28.6">0.1u</text>
<text x="186.6" y="25.4">C10</text>
<text x="43" y="32.4">Switch</text>
<text x="135.5" y="32.1">22uF</text>
<text x="156.6" y="47.8">C6</text>
<text x="59.6" y="52.6">Jumper</text>
<text x="59.6" y="49.4">J3</text>
<text x="161.9" y="48">0.1u</text>
<text x="156.8" y="58.3">X1</text>
<text x="161.5" y="58.3">32.768kHz</text>
<text x="143.6" y="63.2">NC</text>
<text x="143.6" y="60.1">R4</text>
<text x="158.4" y="61.9">C7</text>
<text x="163.7" y="62.1">0.1u</text>
<text x="24.4" y="77.3">1k</text>
<text x="24.4" y="74.2">R1</text>
<text x="42.7" y="75.5">TP4056 Interface</text>
<text x="42.7" y="72.5">J2</text>
<text x="366.6" y="77.6">J1</text>
<text x="130.2" y="81.5">10nF</text>
<text x="130.2" y="78.3">C8</text>
<text x="308.3" y="82.9">U1</text>
<text x="366.6" y="80.8">UART</text>
<text x="24.4" y="87.9">1k</text>
<text x="24.4" y="84.8">R2</text>
<text x="289" y="86.5">ESP32-S3-WROOM-1U-N16R8</text>
<text x="130.2" y="95.6">10nF</text>
<text x="130.2" y="92.5">C9</text>
<text x="257.2" y="95.3">R3</text>
<text x="218.4" y="100.7">C5</text>
<text x="223.7" y="100.9">1uF</text>
<text x="257.2" y="98.5">10k</text>
<text x="366.6" y="107.3">JTAG</text>
<text x="366.6" y="104.1">J4</text>
<text x="56.1" y="119.6">AP2112K-3.3TRG1(MS)</text>
<text x="56.1" y="116.5">U2</text>
<text x="130.2" y="126">YLED1206G</text>
<text x="130.2" y="122.8">U7</text>
<text x="151.4" y="123.5">R7</text>
<text x="151.4" y="126.7">220E</text>
<text x="38.8" y="135.6">1u</text>
<text x="38.8" y="132.4">C2</text>
<text x="82.9" y="135.6">1u</text>
<text x="82.9" y="132.4">C3</text>
<text x="366.6" y="135.5">Boot Option</text>
<text x="366.6" y="132.4">J5</text>
<text x="19.4" y="160.2">Boost Converter</text>
<text x="19.4" y="157">J7</text>
<text x="139" y="160.6">RFID</text>
<text x="139.4" y="157.1">J8</text>
<text x="161.4" y="158.9">J10</text>
<text x="74.1" y="167.3">LCD</text>
<text x="74.1" y="164.2">J6</text>
<text x="161.3" y="162.4">MicroSD</text>
<text x="45.5" y="202.7">R5</text>
<text x="45.5" y="205.8">10k</text>
<text x="134.1" y="209.6">Keypad</text>
<text x="134.1" y="206.5">J9</text>
<text x="167.9" y="213.1">LED Ring</text>
<text x="167.9" y="210.1">J12</text>
<text x="79" y="227.6">R6</text>
<text x="33.9" y="232.9">J11</text>
<text x="79" y="230.8">1k</text>
<text x="33.9" y="236">Haptic Motor</text>
<text x="56.8" y="245.3">U6</text>
<text x="97" y="243.5">U5</text>
<text x="56.8" y="248.5">SS14/SSOD-123</text>
<text x="97" y="246.7">SI2302DS</text>
<text x="144.3" y="250.6">C11</text>
<text x="144.3" y="253.7">100u</text>
<text x="144.3" y="269.6">100u</text>
<text x="144.3" y="266.4">C12</text>
</g>
<g font-size="3.2" fill="#f00">
<text x="75.5" y="41.7" transform="rotate(-90 75.5 41.7)">1</text>
<text x="77.3" y="38.2" transform="rotate(-90 77.3 38.2)">VCC</text>
</g>
<g font-size="3.2">
<text x="89.6" y="41.7" transform="rotate(-90 89.6 41.7)">5</text>
<text x="91.4" y="38.2" transform="rotate(-90 91.4 38.2)">GND</text>
<text x="60.7" y="58.2">1</text>
<text x="60.7" y="61.8">2</text>
<text x="39.9" y="81.2">5V</text>
<text x="36.2" y="84.7">Bat+</text>
<text x="37.3" y="88.2">Bat-</text>
<text x="368.2" y="86.1">1</text>
<text x="284.7" y="95.3">GND</text>
<text x="328.9" y="91.8">GND</text>
<text x="328.9" y="95.3">GND</text>
<text x="368.2" y="90.3">2</text>
<text x="368.2" y="93.9">3</text>
<text x="368.2" y="97.4">4</text>
<text x="368.2" y="112.6">1</text>
<text x="368.2" y="116.8">2</text>
<text x="368.2" y="120.3">3</text>
<text x="368.2" y="123.9">4</text>
<text x="45.4" y="127.4">2</text>
<text x="48.9" y="129.2">GND</text>
<text x="367.6" y="141.1">1</text>
<text x="367.6" y="144.7">2</text>
<text x="20.5" y="167.6" transform="rotate(-90 20.5 167.6)">+</text>
<text x="24" y="167.6" transform="rotate(-90 24 167.6)">-</text>
<text x="100.5" y="174" transform="rotate(-90 100.5 174)">A</text>
<text x="104.1" y="174" transform="rotate(-90 104.1 174)">K</text>
<text x="123.1" y="168.8" transform="rotate(-90 123.1 168.8)">SDA</text>
<text x="126.6" y="168.8" transform="rotate(-90 126.6 168.8)">SCL</text>
<text x="130.2" y="168.8" transform="rotate(-90 130.2 168.8)">MOSI</text>
<text x="133.7" y="168.8" transform="rotate(-90 133.7 168.8)">MISO</text>
<text x="137.2" y="168.8" transform="rotate(-90 137.2 168.8)">IRQ</text>
<text x="140.8" y="168.8" transform="rotate(-90 140.8 168.8)">GND</text>
<text x="144.3" y="168.8" transform="rotate(-90 144.3 168.8)">RST</text>
<text x="147.8" y="168.8" transform="rotate(-90 147.8 168.8)">VCC</text>
<text x="166.9" y="171.8" transform="rotate(-90 166.9 171.8)">3v3</text>
<text x="170.4" y="171.8" transform="rotate(-90 170.4 171.8)">CS</text>
<text x="173.9" y="171.8" transform="rotate(-90 173.9 171.8)">MOSI</text>
<text x="177.4" y="171.8" transform="rotate(-90 177.4 171.8)">CLK</text>
<text x="181" y="171.8" transform="rotate(-90 181 171.8)">MISO</text>
<text x="184.5" y="171.8" transform="rotate(-90 184.5 171.8)">GND</text>
<text x="50.8" y="174.1" transform="rotate(-90 50.8 174.1)">VSS</text>
<text x="54.3" y="174.1" transform="rotate(-90 54.3 174.1)">VDD</text>
<text x="57.9" y="174.1" transform="rotate(-90 57.9 174.1)">V0</text>
<text x="61.4" y="174.1" transform="rotate(-90 61.4 174.1)">RS</text>
<text x="64.9" y="174.1" transform="rotate(-90 64.9 174.1)">RW</text>
<text x="68.4" y="174.1" transform="rotate(-90 68.4 174.1)">E</text>
<text x="72" y="174.1" transform="rotate(-90 72 174.1)">D0</text>
<text x="75.5" y="174.1" transform="rotate(-90 75.5 174.1)">D1</text>
<text x="79" y="174.1" transform="rotate(-90 79 174.1)">D2</text>
<text x="82.5" y="174.1" transform="rotate(-90 82.5 174.1)">D3</text>
<text x="86.1" y="174.1" transform="rotate(-90 86.1 174.1)">D4</text>
<text x="89.6" y="174.1" transform="rotate(-90 89.6 174.1)">D5</text>
<text x="93.1" y="174.1" transform="rotate(-90 93.1 174.1)">D6</text>
<text x="96.7" y="174.1" transform="rotate(-90 96.7 174.1)">D7</text>
<text x="124.9" y="216.4" transform="rotate(-90 124.9 216.4)">C1</text>
<text x="128.4" y="216.4" transform="rotate(-90 128.4 216.4)">C2</text>
<text x="131.9" y="216.4" transform="rotate(-90 131.9 216.4)">C3</text>
<text x="135.5" y="216.4" transform="rotate(-90 135.5 216.4)">C4</text>
<text x="139" y="216.4" transform="rotate(-90 139 216.4)">R1</text>
<text x="142.5" y="216.4" transform="rotate(-90 142.5 216.4)">R2</text>
<text x="146" y="216.4" transform="rotate(-90 146 216.4)">R3</text>
<text x="149.6" y="216.4" transform="rotate(-90 149.6 216.4)">R4</text>
<text x="165.6" y="218.8">DI</text>
<text x="162.1" y="225.8">GND</text>
<text x="162.7" y="222.3">VCC</text>
<text x="33.7" y="241.7">+</text>
<text x="34.9" y="245.2">-</text>
</g>
</svg>
